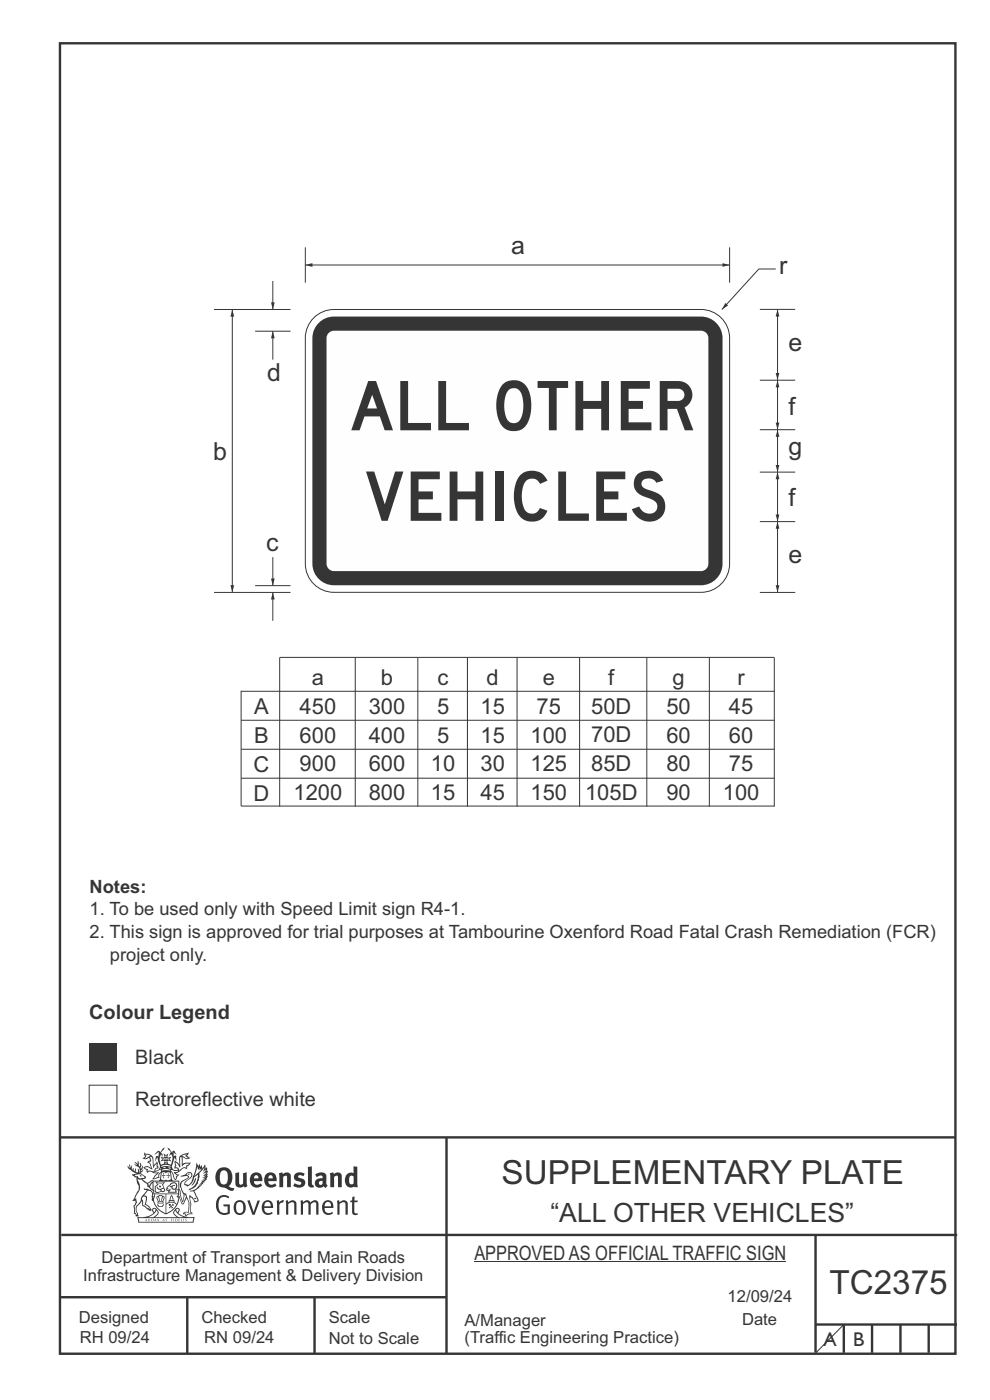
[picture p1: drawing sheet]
<svg xmlns="http://www.w3.org/2000/svg" width="210mm" height="297mm" viewBox="0 0 210 297" stroke-linecap="round" stroke-linejoin="round" font-family="sans-serif">
<g fill="none" stroke="#373435" stroke-width=".51">
<path d="M12.7 9.2h190v278h-190zM12.7 241.3h190M94.7 241.4v45.8M12.7 275.2h82M13 262h190M39.7 275.2v12M66.7 275.2v12M173 262.1v24.9M173 281h30M179 281v6M185 281v6M191 281v6"/>
<path d="M197 281v6"/>
</g>
<path d="M18.9 221.2h5.9v5.9h-5.9z" fill-rule="evenodd" fill="#373435"/>
<path d="M18.9 230.2h5.9v5.9h-5.9z" fill-rule="evenodd" fill="#fefefe" stroke="#373435" stroke-width=".21"/>
<g fill="#373435">
<path d="M47 248.4a2.55 2.55 0 0 0 0 2.7l.3 .2a.81 .81 0 0 0 1-1v-.5a1.04 1.04 0 0 0-1.1-1.5zM46.3 248.1a1.82 1.82 0 0 1 2.1-.2 1.82 1.82 0 0 1 .9 1.8 2.29 2.29 0 0 1-.8 2l.7 .3h.5l-.2 .6a2.87 2.87 0 0 1-2-.7 2.12 2.12 0 0 1-1.7-3.1z" fill-rule="evenodd"/>
<path d="M49.9 248.9l.8-.2v2a.46 .46 0 0 0 .3 .6 .46 .46 0 0 0 .6-.3v-2.1l.7-.2v2.4l.2 .5-.5 .3-.3-.3a1.02 1.02 0 0 1-1.2 .3 1.02 1.02 0 0 1-.6-1.1z" fill-rule="evenodd"/>
<path d="M54 249.5l-.1 .5h.9a.49 .49 0 0 0-.2-.6 .49 .49 0 0 0-.6 .1zM53.4 249.1a1.34 1.34 0 0 1 1.6-.2 1.34 1.34 0 0 1 .6 1.5v.2h-1.7a.77 .77 0 0 0 .5 .8 .77 .77 0 0 0 .9-.4l.3 .5a1.59 1.59 0 0 1-2 .2 1.59 1.59 0 0 1-.5-2.1z" fill-rule="evenodd"/>
<path d="M57 249.5l-.1 .5h1a.49 .49 0 0 0-.2-.6 .49 .49 0 0 0-.7 .1zM56.4 249.1a1.34 1.34 0 0 1 1.6-.2 1.34 1.34 0 0 1 .7 1.5v.2h-1.8a.77 .77 0 0 0 .5 .8 .77 .77 0 0 0 .9-.4l.4 .5a1.59 1.59 0 0 1-2.1 .2 1.59 1.59 0 0 1-.5-2.1z" fill-rule="evenodd"/>
<path d="M59.2 248.9l.7-.2 .1 .4a.95 .95 0 0 1 1-.3 .95 .95 0 0 1 .7 .8v2.3h-.8v-2.3a.46 .46 0 0 0-.8 .1v2.2h-.8z" fill-rule="evenodd"/>
<path d="M62.6 249.1a1.75 1.75 0 0 1 2-.1l-.2 .5-.6-.2a.43 .43 0 0 0-.6 .3l.4 .3a1.04 1.04 0 0 1 1.2 1.1 1.04 1.04 0 0 1-1.4 1l-1.2-.4 .3-.6 1 .4 .4-.4a.88 .88 0 0 0-1-.5l-.4-.2-.1-.4z" fill-rule="evenodd"/>
<path d="M65.3 247.6l.8-.2 .1 3.8 .3 .2 .1 .4a.88 .88 0 0 1-1 0 .88 .88 0 0 1-.3-1z" fill-rule="evenodd"/>
<path d="M67.8 250.6a.43 .43 0 0 0-.1 .7 .43 .43 0 0 0 .7-.1v-.7zM66.8 249.1a1.7 1.7 0 0 1 2.4 .1v1.9l.3 .4-.4 .5-.5-.4a1.03 1.03 0 0 1-1.7-.1 1.03 1.03 0 0 1 .8-1.5h.7v-.4a.8 .8 0 0 0-1.2 .1z" fill-rule="evenodd"/>
<path d="M70 248.9l.7-.2 .1 .4a.95 .95 0 0 1 1-.3 .95 .95 0 0 1 .7 .8v2.3h-.8v-2.3a.46 .46 0 0 0-.8 .1v2.2h-.8z" fill-rule="evenodd"/>
<path d="M74.3 249.5a1.48 1.48 0 0 0 0 1.7h.5l.2-.1v-1.5l-.3-.2zM75 247.4l.8 .1 .1 4.4h-.7l-.1-.2a1.26 1.26 0 0 1-1.4 0 1.26 1.26 0 0 1-.5-1.3 1.29 1.29 0 0 1 .4-1.4 1.29 1.29 0 0 1 1.4-.1z" fill-rule="evenodd"/>
<path d="M46.4 253.9a1.72 1.72 0 0 1 2.3 0l-.3 .3a1.24 1.24 0 0 0-1.4-.2 1.24 1.24 0 0 0-.6 1.4 1.49 1.49 0 0 0 1.2 1.9l.7-.1v-1.3h-.8l-.1-.4h1.3v1.9a1.93 1.93 0 0 1-2.2 0 1.93 1.93 0 0 1-.7-2.2l.2-.8z" fill-rule="evenodd"/>
<path d="M50.4 255.1a1.65 1.65 0 0 0 .2 2.2 .99 .99 0 0 0 1-1.4 .78 .78 0 0 0-.4-.8 .78 .78 0 0 0-.8 0zM50 254.9a1.33 1.33 0 0 1 1.6-.1 1.33 1.33 0 0 1 .5 1.4 1.31 1.31 0 0 1-1.3 1.6 1.31 1.31 0 0 1-1.2-1.6v-.6z" fill-rule="evenodd"/>
<path d="M52.5 254.7l.4-.1 .9 2.6 .8-2.5h.5l-1.1 3h-.5z" fill-rule="evenodd"/>
<path d="M56.3 255.2l-.2 .7h1.3a.7 .7 0 0 0-.3-.8 .7 .7 0 0 0-.8 .1zM55.9 255a1.22 1.22 0 0 1 1.5-.2 1.22 1.22 0 0 1 .5 1.5h-1.8a.93 .93 0 0 0 .5 1 .93 .93 0 0 0 1.1-.2l.2 .3a1.43 1.43 0 0 1-1.8 .1 1.43 1.43 0 0 1-.6-1.7z" fill-rule="evenodd"/>
<path d="M58.7 254.7l.4-.1 .1 .5 .4-.4 .6-.1-.2 .5a.66 .66 0 0 0-.8 .7v1.9h-.4z" fill-rule="evenodd"/>
<path d="M60.6 254.7l.4-.1 .1 .5a.94 .94 0 0 1 1-.5 .94 .94 0 0 1 .8 .8v2.3h-.5l-.1-2.5a.81 .81 0 0 0-1.2 .3v2.2h-.4z" fill-rule="evenodd"/>
<path d="M63.7 254.7l.5-.1 .1 .5 .4-.3a.78 .78 0 0 1 1.1 .3 .9 .9 0 0 1 1-.5 .9 .9 0 0 1 .8 .8v2.3h-.5l-.1-2.5a.67 .67 0 0 0-1.1 .3v2.2h-.5v-2.4l-.4-.3-.7 .4v2.3h-.5z" fill-rule="evenodd"/>
<path d="M69 255.2l-.1 .7h1.3a.7 .7 0 0 0-.3-.8 .7 .7 0 0 0-.9 .1zM68.7 255a1.22 1.22 0 0 1 1.5-.2 1.22 1.22 0 0 1 .5 1.5h-1.8a.93 .93 0 0 0 .4 1 .93 .93 0 0 0 1.2-.2l.1 .3a1.44 1.44 0 0 1-1.7 .1 1.44 1.44 0 0 1-.6-1.7z" fill-rule="evenodd"/>
<path d="M71.4 254.7l.5-.1 .1 .5a.94 .94 0 0 1 1-.5 .94 .94 0 0 1 .8 .8v2.3h-.5l-.1-2.5a.81 .81 0 0 0-1.2 .3v2.2h-.4z" fill-rule="evenodd"/>
<path d="M74.7 253.9l.5-.1v.9h.7l-.1 .3h-.6v2.2l.1 .2h.5l.1 .3a.75 .75 0 0 1-1.2-.6v-2.1h-.4v-.3h.4z" fill-rule="evenodd"/>
<path d="M30.8 244.9l1.1 .3-.9 .5h-.4l.6-.5zM31.8 245.4h.2a2.44 2.44 0 0 1 .4 1.9l.1 .5 .7-1-.1 .6 .3 .3a.57 .57 0 0 0-.6 .7l-1-.1-.5 .2 .2-.5-.8-.3 .7-.1 .9 .5 .1-.1-.6-1.3-.2-.2h.5zM30.7 244.4l-.1 .5 .2 .4-.6 .4a1.04 1.04 0 0 0 1.4-.1l.2 .6-.3 .1-.2 .4a.94 .94 0 0 1 .8 1.1l-.2-.1a1.16 1.16 0 0 0-1.5-.1l.3 .4 .4 .2 .1 .5 .2 .1 .1-.2a.94 .94 0 0 1 1.1 .2l.8 .1-1.2 1.2a1.13 1.13 0 0 0 1.2-.2l.4-.1-.1-.4 .5-.8a.83 .83 0 0 0-.6 1.1l-.3-.1-.7 .4 1.1-1.4-.5 .1-.5-.1 1.3-.5-.1-.1-.9 .4v-.3l.2-.2 .3 .1 .1-.3-.2-.4v-.6l-.1-.4-.7 1v-.7a1.42 1.42 0 0 0-1.6-1.8z" fill-rule="evenodd"/>
<path d="M38.5 245.2l.5-.2 .7-.1-.6 .3 .8 .5h-.3zM38.3 245.5l.2-.1 .1 2a1.69 1.69 0 0 1 1.6-.6l-.8 .5 .1 .5a1.1 1.1 0 0 0-1.5 .6l-.1-.5-.2-.2h-.5l.3-.4-.3-.7a1.42 1.42 0 0 1 .8 1.1l.2-.1zM37.1 246.2l.1 1-.2 .3 .1 .4h.5l.1 .2a.96 .96 0 0 1-1.1-.1l-.1 .1a1.06 1.06 0 0 0 1.3 .2v.1a.72 .72 0 0 1-1 .2l.3 .5 .6 .2-.4 .2-.1 .6-.2-.3-.4-1.1-.4-.4 .4 .9a1.54 1.54 0 0 0 .7 1.2l.2-.3a.58 .58 0 0 1 .4-.8l.2-.1h-.3l-.5-.3 .9-.5a.93 .93 0 0 1 1.2-.5v.2l.2-.2 .1-.5a.99 .99 0 0 0 .7-.8l-1.3 .1-.3 .2-.1-1.4 .9 .4 .9-.3h-.4l-.5-.4 .4-.7-.6 .2a1.46 1.46 0 0 0-1.4 2.1v.4l-.2-.4z" fill-rule="evenodd"/>
<path d="M35.6 248.9l.2 .1-.1 .3 .4 .1h-.4v.6l-.1-.6h-.3l.3-.1z" fill-rule="evenodd"/>
<path d="M34.6 248.9l.2 .1v.3l.3 .1h-.3l-.1 .6v-.6h-.4l.4-.1z" fill-rule="evenodd"/>
<path d="M34.3 248.8a.57 .57 0 0 1 .9 .2 .57 .57 0 0 1 .9-.2l.2 1.4h-.2a.57 .57 0 0 1-.9 0 .69 .69 0 0 1-1.1 0zM34.2 248.1l-.3 2.1-.2 .4h3l-.2-.4-.3-2.1h-.2v.2l-.8-.1-.8 .1v-.2z" fill-rule="evenodd"/>
<path d="M34.2 252.4a.3 .3 0 0 0 .6 0 .3 .3 0 0 0-.6 0zM33.3 250.9l.3 .3-.3 .4a.79 .79 0 0 0 0 1.3l.8-.2-.1-.3a.55 .55 0 0 1-.7-.6l.1-.1 .2 .3 .3 .2 .8-.2-.4-.7 .4-.4-.7 .2zM33 250.7l1.1 .2 .9-.2-.4 .6 .4 1.2a.56 .56 0 0 1-.8 .3l-.2 .1a.73 .73 0 0 1-.9 .1 .73 .73 0 0 1-.3-1v-.4l.6-.4z" fill-rule="evenodd"/>
<path d="M35.6 251.8l.7-.4a.58 .58 0 0 1 1-.1 .58 .58 0 0 1-.4 .9l-.3-.3a.43 .43 0 0 1 .6-.4 .57 .57 0 0 0-.8 .2l-.2-.1-.3 .1 .4 .2a.55 .55 0 0 0 .9 .4v.5h-1.3l.3-.4-.1-.1-.6 .1 .2-.3-.2-.1zM35.4 251.8l-.1 .2a.39 .39 0 0 0 .2 .6h.3l-.2 .4h1.9l-.1-.8a.86 .86 0 0 0-.1-1.3 .86 .86 0 0 0-1.3 .4z" fill-rule="evenodd"/>
<path d="M36 254.8h.8v.2h-.8zM36.4 253.8l.2 .8h-.4zM36.4 253.5l-.3 .5-.1 .6h-.2v.4l-.7 .4 .2 .1a1.48 1.48 0 0 1 2.1 .2l.2-.1-.6-.5v-.5h-.2l-.1-.6z" fill-rule="evenodd"/>
<path d="M35.8 255.4l.4 .1 .1 .3 .3-.2-.2-.2a.38 .38 0 0 1 .5 .5l-.2-.2-.3 .2 .3 .2-.3 .3-.1-.4-.4 .4-.1-.2 .4-.3-.1-.1-.2 .1z" fill-rule="evenodd"/>
<path d="M34.5 254h.2v.2l-.2 .6h-.2zM33.6 255.3h.9v.2a.55 .55 0 0 1-.8 .4v-.2l-.2-.1zM33.4 254h.2l.2 .8h-.2zM33.6 255l.8-.1 .1 .2h-.8zM33.8 253.7h.5l-.2 1.1h-.1zM33.3 253.8l-.1 .3 .3 1.1a.48 .48 0 0 0-.1 .6 .48 .48 0 0 0 .5 .2h.5a.49 .49 0 0 0 .2-.8l.3-1.1-.1-.3a1.42 1.42 0 0 0-1.5 0z" fill-rule="evenodd"/>
<path d="M33.7 251.5l.4 .1 .1 .3h-.3z" fill-rule="evenodd"/>
<path d="M41.3 250.1l.3-.2-.2 .8-.6 .8h-.2l.5-.7z" fill-rule="evenodd"/>
<path d="M39.7 249l.3-.2 .5 .2a.88 .88 0 0 1-.6 1.1 1.22 1.22 0 0 0-.8 1.3l.5 .2a.72 .72 0 0 0 .9-.4l.5-.8 .2-.6 .8-.6v.2a2.85 2.85 0 0 1-2 2.9l.1 .1a2.13 2.13 0 0 0 1.9-1.5v-.3a2.01 2.01 0 0 0 .3-1.7l1.1-1.3-.4 1 .7-.5-.7 1 .8-.4-.8 .8 .7-.2-.9 .6 .8-.1-.8 .4h.7l-.8 .3 .3 .2h-.4l.2 .3h-.4l.2 .3h-.4l.1 .2h-.1a2.16 2.16 0 0 1-2 1.1l.1 .2 .4-.1a.76 .76 0 0 1 .7 .8l.5 1.2-.6 .2a1.45 1.45 0 0 0-1.1-1.3l.2 1.8-.1 1.8 .4 .3a1.07 1.07 0 0 0-1.2 .4v-.3l-.5-.2a.87 .87 0 0 1 1.1-.1v-.7a4.4 4.4 0 0 0-.6-3.1l-.1-.3h-.2a2.16 2.16 0 0 1-.7-2.2l.3-.4 1.2-.7a.55 .55 0 0 0-.4-.8zM37.8 252.4a.76 .76 0 0 1 .3 1.1l.6 1.6 .4-1.7 .2 .1a.61 .61 0 0 1-.1 .9l-.3 .8-.2 .1-.7-1.6-.3 .1a1.18 1.18 0 0 0 .1-1.4zM41.8 247.5l.2 .7 .3-.5v.6l.4-.5a1.9 1.9 0 0 1-1.2 1.4l-.3 .3zM38.2 249.6l1.4-.2 .2 .2v.3l-.5 .2a1.26 1.26 0 0 0-.9 1.9l.2 .7a1.84 1.84 0 0 1 .1 2.1l-.4-1.4a.96 .96 0 0 0-.4-1.2l-.4 .2a.78 .78 0 0 1 0 1.3l.1 .3h.4l.4 1.1a.38 .38 0 0 0 .2 .4 .38 .38 0 0 0 .4-.1l.6-1.2a2.94 2.94 0 0 1 .4 2.5l-.1 .4h-.8l-.3 .4v.2l.4-.1 .1 .4 .2 .1a1.02 1.02 0 0 1 1.3-.5v-.4l-.3-.1 .1-1.8-.3-1.3h.1a1.14 1.14 0 0 1 .8 1 .63 .63 0 0 0 .8-.2 .63 .63 0 0 0-.2-.9l-.6-1.2 .9-.6 .2-.4h.3l-.1-.2h.4l-.1-.3h.3l-.1-.3 .5-.1-.2-.2 .6-.4v-.2h-.2l.4-.5h-.3l.3-.5-.4 .1 .4-.5v-.3l-.3 .2 .2-.7-.1-.2-.4 .3v-.8l-.6 .8-.2-.8-.2 .5-.3-.7-.1 .6-.5-.8-.1 1.4-.6 1.8a1.81 1.81 0 0 1-1 1.5l-.6-.2a1.75 1.75 0 0 1 1.1-1.2 .75 .75 0 0 0 .1-1.3 .75 .75 0 0 0-1.2 .4z" fill-rule="evenodd"/>
<path d="M41.2 254.1h.3l.2 .2-.4 .1z" fill-rule="evenodd"/>
<path d="M29.4 258.4h11.6l-.1 .8h-11.4zM31.3 258.2l.5-.1a2.48 2.48 0 0 0 1.4-1.3l.3 .5-.5 .6-.5 .3zM32.5 256.6l.3-.2 .2 .1-.3 .7zM37.2 256.8a2.65 2.65 0 0 0 1.8 1.4h-1.1l-.5-.3-.5-.6zM37.4 256.5l.2-.1 .3 .2-.3 .6zM29.2 258.2l.1 1.2h11.8l.2-1.1-.2-.1a4.1 4.1 0 0 1-3.3-.9l.3-.4-.1-.6a1.06 1.06 0 0 0-1.3 1l.2 .4 .6 .5h-4.7l.3-.1a.84 .84 0 0 0 .6-.8 .84 .84 0 0 0-.5-.8l-.3-.2h-.5l-.1 .6 .3 .4a4.2 4.2 0 0 1-3.4 .9z" fill-rule="evenodd"/>
<path d="M31 258.7l.1 .2h-.2zM31 258.5l-.3 .6 .4-.2 .2 .2z" fill-rule="evenodd"/>
<path d="M31.3 258.6h.3v.4a.25 .25 0 0 0 .2-.1 .25 .25 0 0 0-.1-.3h.1a.29 .29 0 0 1 0 .4 .29 .29 0 0 1-.4 0 .29 .29 0 0 1 0-.4z" fill-rule="evenodd"/>
<path d="M32.2 258.6a.22 .22 0 0 1 .3 .2 .22 .22 0 0 1-.3 .2zM32 258.6l.1 .4a.33 .33 0 0 0 .4 0 .33 .33 0 0 0 0-.4 .33 .33 0 0 0-.5 0z" fill-rule="evenodd"/>
<path d="M32.9 258.7l.1 .2h-.2zM32.9 258.5l-.2 .6 .3-.2 .2 .2z" fill-rule="evenodd"/>
<path d="M33.3 258.6h.2l.1 .1 .2-.1-.2 .2 .2 .3-.3-.3-.1 .3h-.1l.2-.3z" fill-rule="evenodd"/>
<path d="M34.7 258.7l.1 .2h-.2zM34.7 258.5l-.3 .6 .4-.2 .2 .2z" fill-rule="evenodd"/>
<path d="M35 258.5h.5l-.2 .1v.5h-.2l.1-.5z" fill-rule="evenodd"/>
<path d="M36.2 258.6l.3-.1-.1 .1v.2h.1h-.1v.3h-.2z" fill-rule="evenodd"/>
<path d="M36.7 258.6h.2v.5h-.2z" fill-rule="evenodd"/>
<path d="M37.3 258.6a.22 .22 0 0 1 .3 .2 .22 .22 0 0 1-.3 .2zM37.1 258.6v.4a.33 .33 0 0 0 .5 0 .33 .33 0 0 0 0-.4 .33 .33 0 0 0-.5 0z" fill-rule="evenodd"/>
<path d="M37.8 258.6l.4-.1-.2 .1v.2h.1h-.1v.2l.2 .1h-.4z" fill-rule="evenodd"/>
<path d="M38.4 258.6h.2l-.1 .4 .2 .1h-.3z" fill-rule="evenodd"/>
<path d="M38.9 258.6h.2v.5h-.2z" fill-rule="evenodd"/>
<path d="M39.3 258.6h.2h-.1l.2 .3-.2 .2-.1-.1v-.1l.2 .1z" fill-rule="evenodd"/>
<path d="M34.2 247.4a1.51 1.51 0 0 1 2 .2 2.67 2.67 0 0 0-2.1 0zM35.7 247.6l.4 .1 .1 .3-.4-.1zM34.6 247.6h.5l.1 .2h-.4zM34 247.8l.3 .2h-.3zM34.9 246.9l.3-.2 .3 .2zM34.9 245.6l.2 .1v.3h-.2zM35 245.1l.2 .2 .2-.2-.1 .3h-.2zM35.1 246.3h.2l.1 .4-.2-.2-.2 .2zM35.3 245.7l.2-.1v.4h-.2zM34.4 245.7h.3l.1 .3-.4 .1 .2-.2zM35.7 245.7h.3l-.2 .2 .2 .2-.4-.1zM32.7 244.9l1-.5-.1 1-.2-.2-.3 .2-.3 1.1 .5-1 .3 .9a1.84 1.84 0 0 1 .2 1.7l.4 .1a2.48 2.48 0 0 1 2.2 0l.2-.2-.2-.7 .7-1.8 .4 .7-.2-1-.2-.1-.2 .3v-.9l.6 .4-.6-.8-.3 .1-.1 .4-.5-.9-.5-.3 .2 .5 .6 .5-.5 .8 .4-.4a2.06 2.06 0 0 1 0 2.3l-.5-.2-.2-.6 .1-.1 .8 .2-.4-.5 .4-.5-.7 .2-.2-.2 .2-.7-.5 .4-.5-.4 .2 .7-.2 .2-.7-.2 .4 .5-.4 .5 .8-.2 .1 .1-.2 .6-.5 .2a2.02 2.02 0 0 1 0-2.2l.3 .5-.1-.7-.3-.1 .8-1.2-.4 .3-.5 .8-.2-.3a.8 .8 0 0 0-.8 .5z" fill-rule="evenodd"/>
<path d="M29.2 250.1l.3 .1a.61 .61 0 0 1 .8 .4l.3 .2a.8 .8 0 0 1 .6 1l.4 .1 .5 .5a1 1 0 0 1 .5 1.1l-.1 .7v-.5h-.1a.96 .96 0 0 0-.8-1.3l-.2-.2h-.7l-.1-.1-.1 .1 .1 .3h.6l-1.2 1.3-.2 1-.4 .6a1.33 1.33 0 0 0-.5 1.8l.2 .5a1.26 1.26 0 0 1-.5-1.5l-.1-.3a1.56 1.56 0 0 0 .4-1.7l-.3 .2 .2-.5a3.2 3.2 0 0 0 .7-3zM30.4 253.9h.4a2.06 2.06 0 0 1-.1 1.6l.7 .5 .4 .4-.6-.1-.8-.6-.1-.9a.51 .51 0 0 1 .1-.9zM28.6 249.3a1.52 1.52 0 0 1 2.1 .5l-1.1 .2-.2-.1-.1-.4h-.5zM27.5 247v.8l-.3-.4h-.1a3.1 3.1 0 0 0 1.9 1.6l-1 .1 .5 .6 .5 .1 .1 1.1a1.84 1.84 0 0 1-.3 2.5l-.4 .9-.3 .4 .2 .1 .4-.1 .1 .4-.2 .5-.3 .2 .1 1.7h.2l.3 .5 .1 .1 .4-.1-.1-.5a1.3 1.3 0 0 1-.1-1.7l.9-1 .1 1.1 .6 .2 .5 .5 .1-.1 .2 .3h.5a1.85 1.85 0 0 0-1.2-1.4l.1-.3a1.39 1.39 0 0 0 0-1.4l-.5-.1 .5-.5a.66 .66 0 0 1 .9-.4 .66 .66 0 0 1 .3 .9l-.1 .4 .2-.1v.2l-.1 .3 .2 .5 .1-.3a2.24 2.24 0 0 0 .1-2.2 .73 .73 0 0 1-.7-.7 .73 .73 0 0 1 .6-.7v-.2a.94 .94 0 0 0-.9 .8 .48 .48 0 0 1-.1-.6 .48 .48 0 0 1 .5-.2l.5-.3a.51 .51 0 0 0-.8 .2l-.5 .2-1-.8h.6l.2-.5-1.2-.7 .5-.5v-.3l-.5 .4 .1-.2a.69 .69 0 0 0 .2-1v.4l-.2 .3v-1.1l-.3-.2 .1 .6-.1 .2-.4-1.3v.7l-.6-.4 .5 .7-.6-.2 .3 .3a1 1 0 0 1 .7 1.4l-.2-.8v.9l-.5-.2v-.8l-.2 .7-.2-.1-.1-.6-.2 .4-.2-.2 .1-.7-.2 .5z" fill-rule="evenodd"/>
<path d="M29.6 249.4l.2-.1 .3 .2z" fill-rule="evenodd"/>
<path d="M32.4 250.5h5.6v2l-.2-.1v-1.7h-5.2v2.5h5.2v-.8l.1 .2-.1 1.1v-.3h-2.5v4a4.1 4.1 0 0 0 2.6-3.6l.1-.1a4 4 0 0 1-2.8 3.9 4.2 4.2 0 0 1-2.8-4.7l.1 1.2 .1-.1a3.8 3.8 0 0 0 2.5 3.4v-4h-2.5l-.2-.9z" fill-rule="evenodd"/>
<circle cx="40" cy="249.1" r=".17"/>
</g>
<path d="M66.5 67.4a6 6 0 0 1 4.3-1.7h77.9a6.1 6.1 0 0 1 6.1 6v47.9a6.1 6.1 0 0 1-6.1 6.1h-77.9a6.1 6.1 0 0 1-6-6.1v-47.9a6 6 0 0 1 1.7-4.3zM100.6 267.7h66.2M178.8 281.1l-5.7 5.9" fill="none" stroke="#373435" stroke-width=".21"/>
<path d="M67.3 68.8a4.6 4.6 0 0 1 3.5-1.6h77.9a4.6 4.6 0 0 1 4.6 4.5v47.9a4.6 4.6 0 0 1-4.6 4.6h-77.9a4.6 4.6 0 0 1-4.5-4.6v-47.9a4.5 4.5 0 0 1 1-2.9z" fill-rule="evenodd" fill="#373435"/>
<path d="M69.9 70.5l.9-.3h77.9a1.57 1.57 0 0 1 1.6 1.5v47.9a1.57 1.57 0 0 1-1.6 1.6h-77.9a1.57 1.57 0 0 1-1.5-1.6v-47.9v-.5z" fill-rule="evenodd" fill="#fefefe"/>
<path d="M164.9 110.7v15" fill="none" stroke="#373435" stroke-width=".21"/>
<g fill="#373435">
<path d="M164.5 124.1h.8l-.4 1.6z"/>
<path d="M164.9 110.7l.4 1.5h-.8z"/>
</g>
<path d="M164.9 91.2v9" fill="none" stroke="#373435" stroke-width=".21"/>
<g fill="#373435">
<path d="M164.5 98.6h.8l-.4 1.6z"/>
<path d="M164.9 91.2l.4 1.5h-.8z"/>
</g>
<path d="M164.9 100.2v10.5" fill="none" stroke="#373435" stroke-width=".21"/>
<g fill="#373435">
<path d="M164.5 109.1h.8l-.4 1.6z"/>
<path d="M164.9 100.2l.4 1.5h-.8z"/>
</g>
<path d="M164.9 80.7v10.5" fill="none" stroke="#373435" stroke-width=".21"/>
<g fill="#373435">
<path d="M164.5 89.6h.8l-.4 1.6z"/>
<path d="M164.9 80.7l.4 1.5h-.8z"/>
</g>
<path d="M164.6 57.1h-3.6l-7.9 8.6" fill="none" stroke="#373435" stroke-width=".21"/>
<path d="M153.9 64.3l.5 .5-1.3 .9z" fill="#373435"/>
<path d="M64.8 56.2h90" fill="none" stroke="#373435" stroke-width=".21"/>
<g fill="#373435">
<path d="M153.3 55.8l1.5 .4-1.5 .4z"/>
<path d="M64.8 56.2l1.5-.4v.8z"/>
</g>
<path d="M64.8 52.5v7.5M154.8 52.5v7.5M49.3 65.7v60M161.2 91.2h7.5M161.2 110.7h7.5M161.2 100.2h7.5M161.2 125.7h7.5" fill="none" stroke="#373435" stroke-width=".21"/>
<g fill="#373435">
<path d="M48.9 124.1h.8l-.4 1.6z"/>
<path d="M49.3 65.7l.4 1.5h-.8z"/>
</g>
<path d="M57.9 125.7v6" fill="none" stroke="#373435" stroke-width=".21"/>
<path d="M57.9 125.7l.4 1.5h-.8z" fill="#373435"/>
<path d="M57.9 70.3v6" fill="none" stroke="#373435" stroke-width=".21"/>
<path d="M57.9 70.3l.4 1.5h-.8z" fill="#373435"/>
<path d="M57.9 118.2v6" fill="none" stroke="#373435" stroke-width=".21"/>
<path d="M57.5 122.7h.8l-.4 1.5z" fill="#373435"/>
<path d="M57.9 59.6v6.1" fill="none" stroke="#373435" stroke-width=".21"/>
<path d="M57.5 64.1h.8l-.4 1.6z" fill="#373435"/>
<path d="M45.4 65.7h16.2M54.1 70.3h7.5M164.9 65.6v15M45.4 125.7h16.2M54.1 124.2h7.5" fill="none" stroke="#373435" stroke-width=".21"/>
<g fill="#373435">
<path d="M164.5 79.1h.8l-.4 1.5z"/>
<path d="M164.9 65.6l.4 1.5h-.8z"/>
</g>
<g fill="none" stroke="#373435" stroke-width=".21">
<path d="M161.2 65.6h7.5M161.2 80.7h7.5M59.3 139.5h104.9M59.3 139.5v31.6M75.4 139.5v31.6M88.6 139.5v31.6M99.2 139.5v31.6M109.7 139.5v31.6M122.9 139.5v31.6M137.2 139.5v31.6M150.5 139.5v31.6M164.2 139.5v31.6"/>
<path d="M51.1 146.5v24.5h113.1M51.1 158.9h113.1M51.1 146.7h113.1M51.1 152.8h113.1M51.1 165.1h113.1"/>
</g>
<g font-size="14.5" fill="#373435">
<text x="74.2" y="91.3">ALL OTHER</text>
<text x="77.3" y="110.5">VEHICLES</text>
</g>
<g font-size="7.1" fill="#373435">
<text x="106.4" y="251.2">SUPPLEMENTARY PLATE</text>
<text x="175.9" y="274.5">TC2375</text>
</g>
<text font-size="5.6" fill="#373435" x="116.8" y="259.2">“ALL OTHER VEHICLES”</text>
<g font-size="5.3" fill="#373435">
<text x="108.5" y="54">a</text>
<text x="165.3" y="58.1">r</text>
<text x="167.3" y="74.5">e</text>
<text x="56.6" y="80.9">d</text>
<text x="167.3" y="87.9">f</text>
<text x="45.2" y="97.5">b</text>
<text x="167.3" y="96.5">g</text>
<text x="167.3" y="107.4">f</text>
<text x="56.5" y="116.8">c</text>
<text x="167.3" y="119.5">e</text>
</g>
<g font-size="4.7" fill="#373435">
<text x="66.2" y="145.3">a</text>
<text x="80.8" y="145.3">b</text>
<text x="92.8" y="145.3">c</text>
<text x="103.2" y="145.3">d</text>
<text x="115.1" y="145.3">e</text>
<text x="129" y="145.3">f</text>
<text x="142.7" y="145.3">g</text>
<text x="156.4" y="145.3">r</text>
<text x="53.9" y="151.5">A</text>
<text x="63.6" y="151.4">450</text>
<text x="78.2" y="151.4">300</text>
<text x="92.7" y="151.4">5</text>
<text x="101.9" y="151.4">15</text>
<text x="113.8" y="151.4">75</text>
<text x="125.4" y="151.4">50D</text>
<text x="141.4" y="151.4">50</text>
<text x="154.6" y="151.4">45</text>
<text x="53.9" y="157.7">B</text>
<text x="63.6" y="157.5">600</text>
<text x="78.2" y="157.5">400</text>
<text x="92.7" y="157.5">5</text>
<text x="101.9" y="157.5">15</text>
<text x="112.5" y="157.5">100</text>
<text x="125.4" y="157.5">70D</text>
<text x="141.4" y="157.5">60</text>
<text x="154.6" y="157.5">60</text>
<text x="53.8" y="163.8">C</text>
<text x="63.6" y="163.7">900</text>
<text x="78.2" y="163.7">600</text>
<text x="91.4" y="163.7">10</text>
<text x="101.9" y="163.7">30</text>
<text x="112.5" y="163.7">125</text>
<text x="125.4" y="163.6">85D</text>
<text x="141.4" y="163.7">80</text>
<text x="154.6" y="163.7">75</text>
<text x="53.8" y="169.9">D</text>
<text x="62.3" y="169.8">1200</text>
<text x="78.2" y="169.8">800</text>
<text x="91.4" y="169.8">15</text>
<text x="101.9" y="169.8">45</text>
<text x="112.5" y="169.8">150</text>
<text x="124.1" y="169.7">105D</text>
<text x="141.4" y="169.8">90</text>
<text x="153.3" y="169.8">100</text>
</g>
<g font-size="4.2" fill="#373435">
<text x="18.9" y="216.2">Colour Legend</text>
<text x="28.7" y="225.7">Black</text>
<text x="28.7" y="234.7">Retroreflective white</text>
<text x="100.6" y="267.2">APPROVED AS OFFICIAL TRAFFIC SIGN</text>
<text x="174.7" y="285.6">A</text>
<text x="181" y="285.6">B</text>
</g>
<g font-size="3.9" fill="#373435">
<text x="19" y="189.4">Notes:</text>
<text x="19" y="194.2">1. To be used only with Speed Limit sign R4-1.</text>
<text x="19" y="199">2. This sign is approved for trial purposes at Tambourine Oxenford Road Fatal Crash Remediation (FCR)</text>
<text x="23.3" y="203.8">project only.</text>
</g>
<g font-size="3.5" fill="#373435">
<text x="21.6" y="267.9">Department of Transport and Main Roads</text>
<text x="17.7" y="271.8">Infrastructure Management &amp; Delivery Division</text>
<text x="16.7" y="280.6">Designed</text>
<text x="42.7" y="280.6">Checked</text>
<text x="69.7" y="280.6">Scale</text>
<text x="98.5" y="281.3">A/Manager</text>
<text x="154.3" y="276.1">12/09/24</text>
<text x="157.4" y="281.2">Date</text>
<text x="16.9" y="284.8">RH 09/24</text>
<text x="43.3" y="284.8">RN 09/24</text>
<text x="69.7" y="285.2">Not to Scale</text>
<text x="98.5" y="284.8">(Traffic Engineering Practice)</text>
</g>
</svg>
